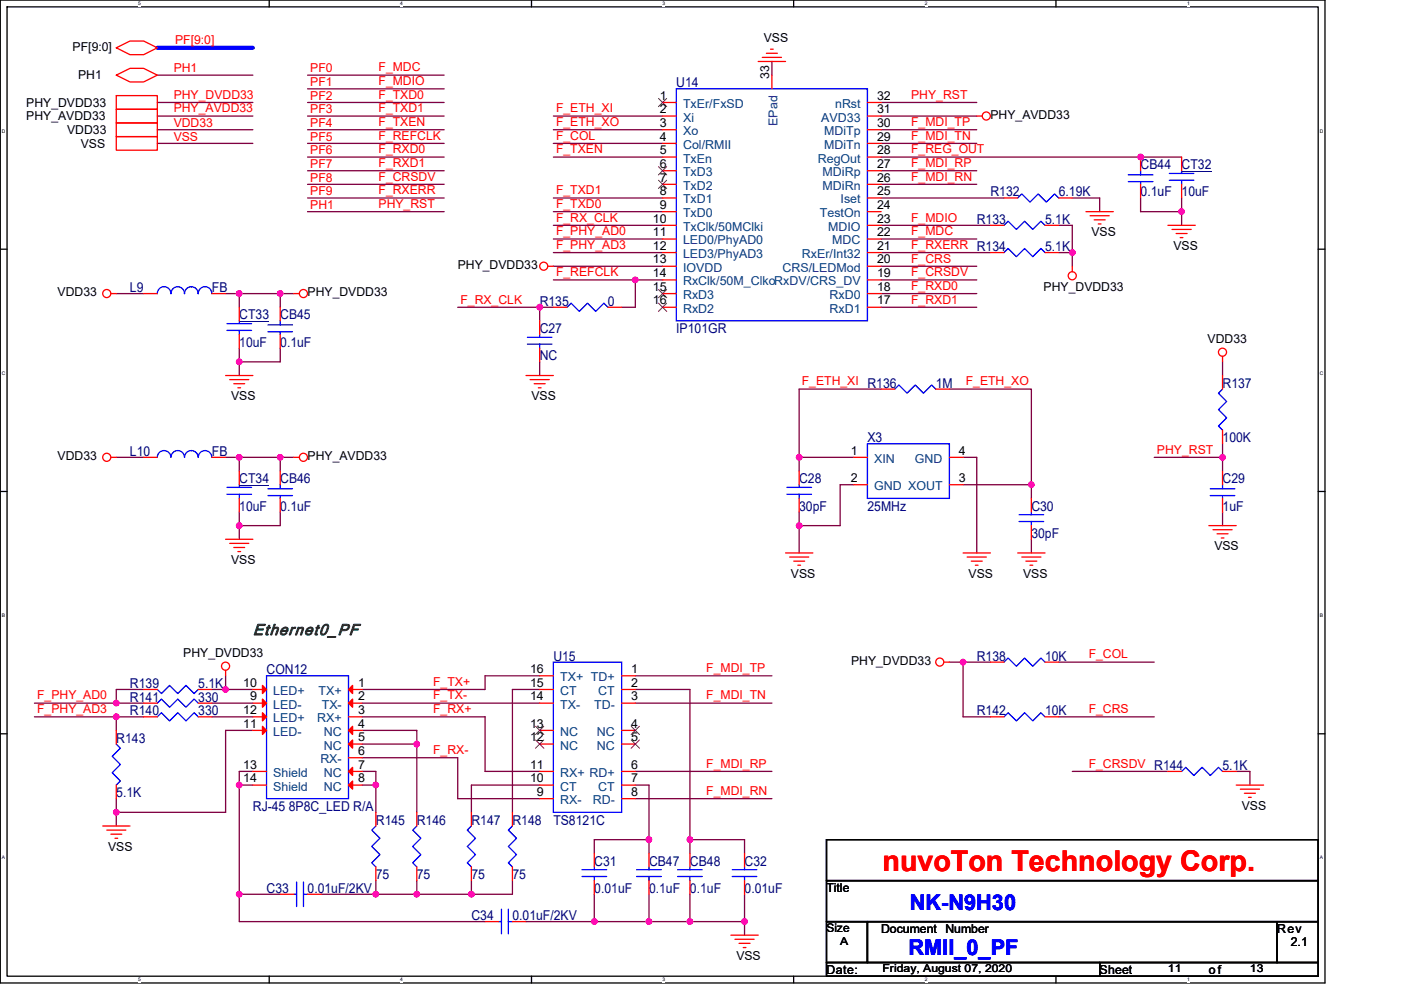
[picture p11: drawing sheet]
<svg xmlns="http://www.w3.org/2000/svg" width="297mm" height="210mm" viewBox="0 0 297 210" stroke-linecap="round" stroke-linejoin="round" font-family="sans-serif">
<path d="M.1 0h280.8v208.5h-280.8zM1.5 1.5h278v205.6h-278z" fill="none" stroke="#000" stroke-width=".28"/>
<g fill="#fff">
<path d="M29.3 .2h.6v1.1h-.6z"/>
<path d="M29.3 207.2h.6v1.2h-.6z"/>
</g>
<path d="M57.1 0v1.5M57.1 207.1v1.4" fill="none" stroke="#000" stroke-width=".28"/>
<g fill="#fff">
<path d="M84.9 .2h.5v1.1h-.5z"/>
<path d="M84.9 207.2h.5v1.2h-.5z"/>
</g>
<path d="M112.7 0v1.5M112.7 207.1v1.4" fill="none" stroke="#000" stroke-width=".28"/>
<g fill="#fff">
<path d="M140.5 .2h.6v1.1h-.6z"/>
<path d="M140.5 207.2h.6v1.2h-.6z"/>
</g>
<path d="M168.3 0v1.5M168.3 207.1v1.4" fill="none" stroke="#000" stroke-width=".28"/>
<g fill="#fff">
<path d="M196.1 .2h.5v1.1h-.5z"/>
<path d="M196.1 207.2h.5v1.2h-.5z"/>
</g>
<path d="M223.9 0v1.5M223.9 207.1v1.4" fill="none" stroke="#000" stroke-width=".28"/>
<g fill="#fff">
<path d="M251.7 .2h.5v1.1h-.5z"/>
<path d="M251.7 207.2h.5v1.2h-.5z"/>
<path d="M.4 27.2h.8v1.1h-.8z"/>
<path d="M279.8 27.2h.8v1.1h-.8z"/>
<path d="M.4 78.5h.8v1.2h-.8z"/>
<path d="M279.8 78.5h.8v1.2h-.8z"/>
</g>
<path d="M.1 52.9h1.4M279.5 52.9h1.4" fill="none" stroke="#000" stroke-width=".28"/>
<g fill="#fff">
<path d="M.4 129.9h.7v1.2h-.7z"/>
<path d="M279.8 129.9h.7v1.2h-.7z"/>
</g>
<path d="M.1 104.2h1.4M279.5 104.2h1.4" fill="none" stroke="#000" stroke-width=".28"/>
<g fill="#fff">
<path d="M.4 181.3h.7v1.2h-.7z"/>
<path d="M279.8 181.3h.7v1.2h-.7z"/>
</g>
<path d="M.1 155.6h1.4M279.5 155.6h1.4M175.2 178.1h104.3v8.7h-104.3zM175.2 186.8h104.3v8.7h-104.3zM175.2 195.5h8.7v8.7h-8.7zM183.9 195.5h86.9v8.7h-86.9zM270.8 195.5h8.7v8.7h-8.7zM175.2 204.2h57.9v2.9h-57.9zM233.1 204.2h46.4v2.9h-46.4z" fill="none" stroke="#000" stroke-width=".28"/>
<g fill="none" stroke="#800040" stroke-width=".28">
<path d="M33.4 15.9h20.2M65.2 18.8h29M65.2 15.9h29M163.7 13v2.9M33.4 21.7h20.2M33.4 24.6h20.2M33.4 27.5h20.2M33.4 30.4h20.2M65.2 36.2h29M65.2 27.5h29M65.2 21.7h29M65.2 24.6h29"/>
<path d="M65.2 30.4h29M65.2 33.3h29M65.2 39.1h29M117.3 30.4h23.2M117.3 33.3h23.2M117.3 24.6h23.2M117.3 27.5h23.2M186.8 33.3h63.7M186.8 21.7h20.3M186.8 27.5h20.3M186.8 30.4h20.3M186.8 39.1h20.3"/>
<path d="M186.8 36.2h20.3M186.8 24.6h20.3M65.2 42h29M65.2 44.9h29M117.3 44.9h23.2M117.3 42h23.2M117.3 50.7h23.2M117.3 53.6h23.2M117.3 56.5h23.2M117.3 47.8h23.2M117.3 59.4h17.4M134.7 59.4h5.8"/>
<path d="M134.7 59.4v5.8h-2.9M186.8 50.7h20.3M186.8 53.6h23.2M186.8 47.8h23.2M186.8 56.5h20.3M186.8 59.4h20.3M186.8 42h26.1M224.5 47.8h2.8v5.8M224.5 53.6h2.8M227.3 53.6v2.9M227.3 42h5.8v2.9M241.8 42v2.9h8.7"/>
<path d="M250.5 44.9v2.9M250.5 42v2.9M24.7 62.3h5.8M47.8 62.3h2.9M50.7 62.3h8.7M50.7 76.8v2.9M50.7 62.3v2.9M50.7 73.9v2.9M59.4 73.9v2.9h-8.7M59.4 62.3v2.9M59.4 62.3h2.9M97 65.2h17.4"/>
<path d="M114.4 76.8v2.9M114.4 65.2v2.9M114.4 65.2h2.9M186.8 62.3h20.3M186.8 65.2h20.3M259.2 76.8v2.9M24.7 97h5.8M47.8 97h2.9M50.7 97h8.7v2.9M50.7 97v2.9M59.4 97h2.9M169.4 97v2.9"/>
<path d="M169.4 97h11.6M186.8 82.5h-17.4v14.5M201.3 82.5h17.4v20.3M204.2 97h2.9v20.3M244.7 97h14.5v2.9M259.2 94.1v2.9M50.7 111.5v2.9M50.7 108.6v2.9M59.4 108.6v2.9h-8.7M169.4 111.5v5.8M169.4 108.6v2.9M181 102.8h-2.9v8.7h-8.7"/>
<path d="M204.2 102.8h14.5M218.7 114.4v2.9M218.7 102.8v2.9M259.2 108.6v2.9M7.3 152h17.4M7.3 149.1h17.4M24.7 149.1h5.8M24.7 152v2.9M24.7 152h5.8M30.5 146.2h-5.8v2.9M44.9 146.2h2.9M44.9 149.1h8.7"/>
<path d="M44.9 152h8.7M47.8 143.3v2.9M47.8 146.2h5.8M53.6 154.9h-5.8v17.4h-23.1M76.8 149.1h37.6M76.8 154.9h11.6v2.9M76.8 157.8h11.6M76.8 152h26v11.6h11.6M88.4 157.8v14.5M114.4 146.2h-5.8v26.1M114.4 143.3h-11.6v2.9h-26M134.7 146.2h11.6v31.9"/>
<path d="M134.7 143.3h29M134.7 149.1h29M201.3 140.4h2.9M204.2 140.4v11.6h5.8M204.2 140.4h5.8M224.5 152h20.2M224.5 140.4h20.2M24.7 169.4v2.9M24.7 172.3v2.9M50.7 166.5h2.9M50.7 166.5v23.2M53.6 163.6h-2.9v2.9"/>
<path d="M76.8 160.7h20.2v8.7h17.4M76.8 166.5h2.9M76.8 163.6h2.9v2.9M79.7 166.5v5.8M114.4 166.5h-14.5v5.8M134.7 166.5h2.9v11.6M134.7 169.4h29M134.7 163.6h29M137.6 178.1v2.9M137.6 178.1h-11.6v2.9M146.3 178.1v2.9M146.3 178.1h11.6v2.9"/>
<path d="M227.3 163.6h20.3M262.1 163.6h2.9v2.9M59.4 189.7h-8.7v5.8h52.1M68.1 189.7h11.6M79.7 186.8v2.9M79.7 189.7h8.7M88.4 189.7h11.5M88.4 186.8v2.9M99.9 186.8v2.9M108.6 186.8v2.9h-8.7M111.5 195.5h14.5M126 189.7v5.8"/>
<path d="M126 195.5h11.6M137.6 189.7v5.8M137.6 195.5h8.7M146.3 189.7v5.8M146.3 195.5h11.6M157.9 195.5v2.9M157.9 189.7v5.8"/>
</g>
<g fill="#f0f" stroke="#f0f" stroke-width=".28">
<circle cx="126" cy="195.5" r=".57"/>
<circle cx="146.3" cy="178.1" r=".57"/>
<circle cx="157.9" cy="195.5" r=".57"/>
<circle cx="146.3" cy="195.5" r=".57"/>
<circle cx="137.6" cy="195.5" r=".57"/>
<circle cx="79.7" cy="166.5" r=".57"/>
<circle cx="241.8" cy="33.3" r=".57"/>
<circle cx="88.3" cy="157.8" r=".57"/>
<circle cx="204.2" cy="140.4" r=".57"/>
<circle cx="169.4" cy="97" r=".57"/>
<circle cx="134.7" cy="59.4" r=".57"/>
<circle cx="250.5" cy="44.9" r=".57"/>
<circle cx="227.3" cy="53.6" r=".57"/>
<circle cx="169.4" cy="111.5" r=".57"/>
<circle cx="47.8" cy="146.2" r=".57"/>
<circle cx="24.7" cy="149.1" r=".57"/>
<circle cx="50.7" cy="166.5" r=".57"/>
<circle cx="50.7" cy="189.7" r=".57"/>
<circle cx="79.7" cy="189.7" r=".57"/>
<circle cx="24.7" cy="152" r=".57"/>
<circle cx="88.4" cy="189.7" r=".57"/>
<circle cx="99.9" cy="189.7" r=".57"/>
<circle cx="137.6" cy="178.1" r=".57"/>
<circle cx="24.7" cy="172.3" r=".57"/>
<circle cx="114.4" cy="65.1" r=".57"/>
<circle cx="218.7" cy="102.8" r=".57"/>
<circle cx="50.7" cy="76.7" r=".57"/>
<circle cx="50.7" cy="97" r=".57"/>
<circle cx="59.4" cy="97" r=".57"/>
<circle cx="59.4" cy="62.2" r=".57"/>
<circle cx="50.7" cy="62.2" r=".57"/>
<circle cx="50.7" cy="111.5" r=".57"/>
<circle cx="259.2" cy="97" r=".57"/>
</g>
<path d="M33.4 10.1h20.2" fill="none" stroke="#00f" stroke-width=".87"/>
<g fill="none" stroke="#f00" stroke-width=".28">
<path d="M24.7 15.9l2.9-1.4h2.9l2.9 1.4-2.9 1.5h-2.9zM24.7 10.1l2.9-1.4h2.9l2.9 1.4-2.9 1.5h-2.9zM160.8 13h5.8M161.6 12.2h4.1M162.5 11.3h2.3M163.4 10.4h.5M163.7 15.9v2.9M24.7 20.3h8.7v2.9h-8.7zM24.7 23.2h8.7v2.9h-8.7zM24.7 26.1h8.7v2.9h-8.7zM24.7 29h8.7v2.9h-8.7zM140.5 21.7h2.9"/>
<path d="M140.5 24.6h2.9M140.5 27.5h2.9M140.5 30.4h2.9M140.5 33.3h2.9M140.5 36.2h2.9M140.5 39.1h2.9M183.9 21.7h2.9M183.9 24.6h2.9M183.9 27.5h2.9M183.9 30.4h2.9M183.9 33.3h2.9M183.9 36.2h2.9"/>
<path d="M183.9 39.1h2.9M207.1 24.6h1.2M241.8 39.1v2.9M241.8 33.3v2.9M250.5 33.3v2.9M250.5 39.1v2.9M116.2 56.5h1.1M140.5 42h2.9M140.5 44.9h2.9M140.5 47.8h2.9M140.5 50.7h2.9M140.5 53.6h2.9"/>
<path d="M140.5 56.5h2.9M140.5 59.4h2.9M183.9 44.9h2.9M183.9 47.8h2.9M183.9 50.7h2.9M183.9 53.6h2.9M183.9 56.5h2.9M183.9 59.4h2.9M183.9 42h2.9M210 53.6h2.9M210 47.8h2.9M212.9 42h2.9"/>
<path d="M221.6 53.6h2.9M221.6 47.8h2.9M224.5 42h2.8M227.3 56.5v1.1M230.2 44.9h5.8M231.1 45.8h4.1M232 46.6h2.3M232.9 47.5h.5M247.6 47.8h5.8M248.5 48.7h4.1M249.4 49.5h2.3M250.2 50.4h.6"/>
<path d="M23.5 62.3h1.2M30.5 62.3h2.9M44.9 62.3h2.9M47.8 79.7h5.8M50.7 65.2v2.9M50.7 71v2.9M59.4 71v2.9M59.4 65.2v2.9M62.3 62.3h1.2M111.5 79.7h5.8M114.4 68.1v2.9M114.4 73.9v2.9"/>
<path d="M117.3 65.2h2.9M128.9 65.2h2.9M140.5 62.3h2.9M140.5 65.2h2.9M183.9 62.3h2.9M183.9 65.2h2.9M259.2 75.6v1.2M259.2 79.7v2.8M23.5 97h1.2M30.5 97h2.9M44.9 97h2.9M48.7 80.5h4"/>
<path d="M49.6 81.4h2.3M50.4 82.3h.6M50.7 99.9v2.9M59.4 99.9v2.9M62.3 97h1.2M112.4 80.5h4.1M113.3 81.4h2.3M114.1 82.3h.6M169.4 99.9v2.9M181 97h2.9M186.8 82.5h2.9M198.4 82.5h2.9"/>
<path d="M201.3 97h2.9M259.2 99.9v2.9M259.2 91.2v2.9M47.8 114.4h5.8M48.7 115.3h4M49.6 116.1h2.3M50.4 117h.6M50.7 105.7v2.9M59.4 105.7v2.9M166.6 117.3h5.7M167.4 118.2h4.1M168.3 119h2.3"/>
<path d="M169.2 119.9h.5M169.4 105.7v2.9M181 102.8h2.9M201.3 102.8h2.9M204.2 117.3h5.8M205.1 118.2h4M205.9 119h2.4M206.8 119.9h.6M215.8 117.3h5.8M216.6 118.2h4.1M217.5 119h2.3M218.4 119.9h.6"/>
<path d="M218.7 105.7v2.9M218.7 111.5v2.9M256.3 111.5h5.8M257.2 112.4h4M258 113.2h2.4M258.9 114.1h.6M259.2 105.7v2.9M24.7 154.9v2.9M30.5 149.1h2.9M30.5 146.2h2.9M30.5 152h2.9M42 149.1h2.9"/>
<path d="M42 146.2h2.9M42 152h2.9M47.8 142.2v1.1M53.6 149.1h2.9M53.6 146.2h2.9M53.6 154.9h2.9M53.6 152h2.9M73.9 146.2h2.9M73.9 149.1h2.9M73.9 152h2.9M73.9 154.9h2.9M73.9 157.8h2.9"/>
<path d="M114.4 143.3h2.9M114.4 149.1h2.9M114.4 154.9h2.9M114.4 157.8h2.9M114.4 146.2h2.9M131.8 149.1h2.9M131.8 143.3h2.9M131.8 157.8h2.9M131.8 146.2h2.9M131.8 154.9h2.9M200.1 140.4h1.2M210 152h2.9"/>
<path d="M210 140.4h2.9M221.6 152h2.9M221.6 140.4h2.9M21.8 175.2h5.8M22.6 176.1h4.1M23.5 176.9h2.3M24.4 177.8h.6M24.7 166.5v2.9M53.6 163.6h2.9M53.6 166.5h2.9M73.9 160.7h2.9M73.9 163.6h2.9"/>
<path d="M73.9 166.5h2.9M79.7 172.3v2.9M88.4 172.3v2.9M99.9 172.3v2.9M108.6 172.3v2.9M114.4 169.4h2.9M114.4 163.6h2.9M114.4 166.5h2.9M131.8 163.6h2.9M131.8 169.4h2.9M131.8 166.5h2.9M247.6 163.6h2.9"/>
<path d="M259.2 163.6h2.9M262.1 166.5h5.8M263 167.4h4M263.8 168.3h2.4M264.7 169.1h.6M59.4 189.7h2.9M65.2 189.7h2.9M79.7 183.9v2.9M88.4 183.9v2.9M99.9 183.9v2.9M102.8 195.5h2.9M108.6 195.5h2.9"/>
<path d="M108.6 183.9v2.9M126 181v2.9M126 186.8v2.9M137.6 181v2.9M137.6 186.8v2.9M146.3 181v2.9M146.3 186.8v2.9M155 198.4h5.8M155.8 199.2h4.1M157.9 181v2.9M157.9 186.8v2.9M156.7 200.1h2.3"/>
<path d="M157.6 201h.6"/>
<circle cx="209.1" cy="24.6" r=".86"/>
<circle cx="115.3" cy="56.5" r=".86"/>
<circle cx="227.3" cy="58.5" r=".86"/>
<circle cx="22.6" cy="62.3" r=".86"/>
<circle cx="64.3" cy="62.3" r=".86"/>
<circle cx="259.2" cy="74.7" r=".86"/>
<circle cx="22.6" cy="97" r=".86"/>
<circle cx="64.3" cy="97" r=".86"/>
<circle cx="47.8" cy="141.3" r=".86"/>
<circle cx="199.2" cy="140.4" r=".86"/>
</g>
<g fill="none" stroke="#00f" stroke-width=".28">
<path d="M143.4 18.8h40.5v49.3h-40.5zM239.2 37.1h5.3M239.2 38.5h5.3M241.8 38.5v.6M241.8 36.2v.9M247.9 38.2h5.2M247.9 36.8h5.2M250.5 36.2v.6M250.5 38.2v.9M212.9 53.6l.8-.9 1.8 1.7 1.7-1.7 1.8 1.7 1.7-1.7 .9 .9M212.9 47.8l.8-.9 1.8 1.8 1.7-1.8 1.8 1.8 1.7-1.8 .9 .9M215.8 42l.8-.9 1.8 1.8 1.7-1.8 1.7 1.8 1.8-1.8 .9 .9"/>
<path d="M33.4 62.3a1.42 1.42 0 0 1 1.4-1.5 1.44 1.44 0 0 1 1.4 1.5h.1a1.43 1.43 0 0 1 1.4-1.5 1.43 1.43 0 0 1 1.4 1.5 1.43 1.43 0 0 1 1.5-1.5 1.44 1.44 0 0 1 1.4 1.5 1.43 1.43 0 0 1 1.5-1.5 1.44 1.44 0 0 1 1.4 1.5M48.1 70.1h5.2M48.1 68.6h5.2M50.7 68.1v.5M50.7 70.1v.9M56.8 68.9h5.2M56.8 70.4h5.2M59.4 70.4v.6M59.4 68.1v.8M111.8 73h5.2M111.8 71.5h5.2M114.4 71v.5"/>
<path d="M114.4 73v.9M120.2 65.2l.9-.9 1.7 1.7 1.8-1.7 1.7 1.7 1.7-1.7 .9 .9M44.9 97a1.45 1.45 0 0 0-1.4-1.4 1.46 1.46 0 0 0-1.5 1.4 1.45 1.45 0 0 0-1.4-1.4 1.46 1.46 0 0 0-1.5 1.4 1.44 1.44 0 0 0-1.4-1.4 1.44 1.44 0 0 0-1.5 1.4 1.45 1.45 0 0 0-1.4-1.4 1.42 1.42 0 0 0-1.4 1.4M183.9 94.1h17.4v11.6h-17.4zM189.7 82.5l.9-.8 1.7 1.7 1.8-1.7 1.7 1.7 1.7-1.7 .9 .8M259.2 82.5l-.9 .9 1.8 1.8-1.8 1.7 1.8 1.7-1.8 1.8 .9 .8M48.1 104.8h5.2M48.1 103.4h5.2M50.7 102.8v.6M50.7 104.8v.9M56.8 103.7h5.2M56.8 105.1h5.2"/>
<path d="M59.4 105.1v.6M59.4 102.8v.9M166.8 104.8h5.3M166.8 103.4h5.3M169.4 102.8v.6M169.4 104.8v.9M216.1 110.6h5.2M216.1 109.2h5.2M218.7 108.6v.6M218.7 110.6v.9M256.6 103.7h5.2M256.6 105.1h5.2"/>
<path d="M259.2 105.1v.6M259.2 102.8v.9M24.7 157.8l.8 .9-1.7 1.7 1.7 1.8-1.7 1.7 1.7 1.8-.8 .8M33.4 146.2l.8 .9 1.8-1.7 1.7 1.7 1.7-1.7 1.8 1.7 .8-.9M33.4 149.1l.8-.8 1.8 1.7 1.7-1.7 1.7 1.7 1.8-1.7 .8 .8M33.4 152l.8-.8 1.8 1.7 1.7-1.7 1.7 1.7 1.8-1.7 .8 .8M56.5 143.3h17.4v26.1h-17.4zM117.3 140.4h14.5v31.9h-14.5zM212.9 152l.8-.8 1.8 1.7 1.7-1.7 1.8 1.7 1.7-1.7 .9 .8M212.9 140.4l.8-.8 1.8 1.7 1.7-1.7 1.8 1.7 1.7-1.7 .9 .8M79.7 175.2l-.9 .9 1.8 1.7-1.8 1.7 1.8 1.8-1.8 1.7 .9 .9M88.4 175.2l-.9 .9 1.7 1.7-1.7 1.7 1.7 1.8-1.7 1.7 .9 .9"/>
<path d="M99.9 175.2l-.8 .9 1.7 1.7-1.7 1.7 1.7 1.8-1.7 1.7 .8 .9M108.6 175.2l-.8 .9 1.7 1.7-1.7 1.7 1.7 1.8-1.7 1.7 .8 .9M250.5 163.6l.9-.8 1.7 1.7 1.8-1.7 1.7 1.7 1.7-1.7 .9 .8M62.3 189.7h.6M62.9 187.1v5.2M64.3 187.1v5.2M64.3 189.7h.9M105.7 195.5h.6M106.3 192.8v5.3M107.8 195.5h.8M107.8 192.8v5.3M123.4 185.9h5.2"/>
<path d="M123.4 184.5h5.2M126 183.9v.6M126 185.9v.9M135 185.9h5.2M135 184.5h5.2M137.6 183.9v.6M137.6 185.9v.9M143.7 185.9h5.2M143.7 184.5h5.2M146.3 183.9v.6M146.3 185.9v.9M155.3 185.9h5.2"/>
<path d="M155.3 184.5h5.2M157.9 183.9v.6M157.9 185.9v.9"/>
</g>
<g fill="#f00" stroke="#f00" stroke-width=".28">
<path d="M73.9 146.2l.9-.8v1.7z"/>
<path d="M73.9 149.1l.9-.8v1.7z"/>
<path d="M74.8 154.1v1.7l-.9-.9z"/>
<path d="M73.9 157.8l.9-.8v1.7z"/>
<path d="M73.9 163.6l.9-.8v1.7z"/>
<path d="M74.8 165.7v1.7l-.9-.9z"/>
<path d="M55.6 148.3l.9 .8-.9 .9z"/>
<path d="M55.6 145.4l.9 .8-.9 .9z"/>
<path d="M55.6 154.1l.9 .8-.9 .9z"/>
<path d="M55.6 151.2l.9 .8-.9 .9z"/>
</g>
<path d="M250.5 36.3h6.4M50.7 68.2h6.4M50.7 102.9h6.4" fill="none" stroke="#000080" stroke-width=".21"/>
<g fill="none" stroke="#804000" stroke-width=".21">
<path d="M139.6 20.9l1.8 1.7M139.6 35.3l1.8 1.8M139.6 38.2l1.8 1.8M141.3 20.9l-1.7 1.7M141.3 35.3l-1.7 1.8M141.3 38.2l-1.7 1.8M139.6 61.4l1.8 1.8M139.6 64.3l1.8 1.8M141.3 61.4l-1.7 1.8M141.3 64.3l-1.7 1.8M113.6 154.1l1.7 1.7M113.6 157l1.7 1.7"/>
<path d="M115.3 154.1l-1.8 1.7M115.3 157l-1.8 1.7M133.8 157l1.8 1.7M133.8 154.1l1.8 1.7M135.6 157l-1.8 1.7M135.6 154.1l-1.8 1.7"/>
</g>
<text font-size="6.1" fill="#f00" x="187.1" y="184.8">nuvoTon Technology Corp.</text>
<g font-size="4.6" fill="#00f">
<text x="192.9" y="193.1">NK-N9H30</text>
<text x="192.6" y="202.6">RMII_0_PF</text>
</g>
<text font-size="3.4" fill="#008000" x="53.6" y="134.7">Ethernet0_PF</text>
<g font-size="2.9" fill="#000080">
<text x="143.4" y="18.5">U14</text>
<text x="241.8" y="35.9">CB44</text>
<text x="250.5" y="35.9">CT32</text>
<text x="210" y="41.7">R132</text>
<text x="224.5" y="41.7">6.19K</text>
<text x="241.8" y="41.7">0.1uF</text>
<text x="250.5" y="41.7">10uF</text>
<text x="207.1" y="47.5">R133</text>
<text x="221.6" y="47.5">5.1K</text>
<text x="221.6" y="53.3">5.1K</text>
<text x="27.6" y="62">L9</text>
<text x="44.9" y="62">FB</text>
<text x="114.4" y="64.9">R135</text>
<text x="128.9" y="64.9">0</text>
<text x="50.7" y="67.8">CT33</text>
<text x="59.4" y="67.8">CB45</text>
<text x="114.4" y="70.6">C27</text>
<text x="143.4" y="70.6">IP101GR</text>
<text x="50.7" y="73.5">10uF</text>
<text x="59.4" y="73.5">0.1uF</text>
<text x="114.4" y="76.4">NC</text>
<text x="198.4" y="82.2">1M</text>
<text x="259.2" y="82.2">R137</text>
<text x="183.9" y="93.8">X3</text>
<text x="259.2" y="93.8">100K</text>
<text x="27.6" y="96.7">L10</text>
<text x="44.9" y="96.7">FB</text>
<text x="50.7" y="102.5">CT34</text>
<text x="59.4" y="102.5">CB46</text>
<text x="169.4" y="102.5">C28</text>
<text x="259.2" y="102.5">C29</text>
<text x="50.7" y="108.3">10uF</text>
<text x="59.4" y="108.3">0.1uF</text>
<text x="169.4" y="108.3">30pF</text>
<text x="183.9" y="108.3">25MHz</text>
<text x="218.7" y="108.3">C30</text>
<text x="259.2" y="108.3">1uF</text>
<text x="218.7" y="114.1">30pF</text>
<text x="56.5" y="143">CON12</text>
<text x="117.3" y="140.1">U15</text>
<text x="207.1" y="140.1">R138</text>
<text x="221.6" y="140.1">10K</text>
<text x="27.6" y="148.8">R141</text>
<text x="27.6" y="145.9">R139</text>
<text x="42" y="148.8">330</text>
<text x="42" y="145.9">5.1K</text>
<text x="27.6" y="151.7">R140</text>
<text x="42" y="151.7">330</text>
<text x="207.1" y="151.7">R142</text>
<text x="221.6" y="151.7">10K</text>
<text x="24.7" y="157.5">R143</text>
<text x="259.2" y="163.3">5.1K</text>
<text x="24.7" y="169.1">5.1K</text>
<text x="53.6" y="172">RJ-45 8P8C_LED R/A</text>
<text x="79.7" y="174.9">R145</text>
<text x="88.4" y="174.9">R146</text>
<text x="99.9" y="174.9">R147</text>
<text x="108.6" y="174.9">R148</text>
<text x="117.3" y="174.9">TS8121C</text>
<text x="126" y="183.6">C31</text>
<text x="137.6" y="183.6">CB47</text>
<text x="146.3" y="183.6">CB48</text>
<text x="157.9" y="183.6">C32</text>
<text x="56.5" y="189.4">C33</text>
<text x="65.2" y="189.4">0.01uF/2KV</text>
<text x="79.7" y="186.5">75</text>
<text x="88.4" y="186.5">75</text>
<text x="99.9" y="186.5">75</text>
<text x="108.6" y="186.5">75</text>
<text x="126" y="189.4">0.01uF</text>
<text x="137.6" y="189.4">0.1uF</text>
<text x="146.3" y="189.4">0.1uF</text>
<text x="157.9" y="189.4">0.01uF</text>
<text x="99.9" y="195.2">C34</text>
<text x="108.6" y="195.2">0.01uF/2KV</text>
</g>
<g font-size="2.6">
<text x="15.4" y="10.7">PF[9:0]</text>
<text x="161.9" y="9">VSS</text>
<text x="16.5" y="16.8">PH1</text>
<text x="163.1" y="16.8" transform="rotate(-90 163.1 16.8)">33</text>
<text x="5.6" y="22.6">PHY_DVDD33</text>
<text x="139.9" y="21.1">1</text>
<text x="185.9" y="21.1">32</text>
<text x="5.6" y="25.5">PHY_AVDD33</text>
<text x="14.2" y="28.4">VDD33</text>
<text x="139.9" y="24">2</text>
<text x="139.9" y="26.9">3</text>
<text x="139.9" y="29.8">4</text>
<text x="185.9" y="26.9">30</text>
<text x="185.9" y="29.8">29</text>
<text x="185.9" y="24">31</text>
<text x="210" y="25.2">PHY_AVDD33</text>
<text x="17.1" y="31.3">VSS</text>
<text x="139.9" y="32.7">5</text>
<text x="139.9" y="35.6">6</text>
<text x="185.9" y="32.7">28</text>
<text x="185.9" y="35.6">27</text>
<text x="139.9" y="38.5">7</text>
<text x="139.9" y="41.4">8</text>
<text x="185.9" y="38.5">26</text>
<text x="185.9" y="41.4">25</text>
<text x="138.4" y="47.2">10</text>
<text x="139.9" y="44.3">9</text>
<text x="185.9" y="44.3">24</text>
<text x="185.9" y="47.2">23</text>
<text x="138.4" y="50.1">11</text>
<text x="138.4" y="53">12</text>
<text x="185.9" y="50.1">22</text>
<text x="185.9" y="53">21</text>
<text x="231.4" y="50.1">VSS</text>
<text x="248.8" y="53">VSS</text>
<text x="97" y="57.1">PHY_DVDD33</text>
<text x="138.4" y="55.9">13</text>
<text x="138.4" y="58.8">14</text>
<text x="185.9" y="58.8">19</text>
<text x="185.9" y="55.9">20</text>
<text x="12.2" y="62.9">VDD33</text>
<text x="65.2" y="62.9">PHY_DVDD33</text>
<text x="138.4" y="61.7">15</text>
<text x="138.4" y="64.6">16</text>
<text x="185.9" y="61.7">18</text>
<text x="185.9" y="64.6">17</text>
<text x="221.3" y="61.7">PHY_DVDD33</text>
<text x="256" y="72.7">VDD33</text>
<text x="49" y="84.9">VSS</text>
<text x="112.7" y="84.9">VSS</text>
<text x="12.2" y="97.6">VDD33</text>
<text x="65.2" y="97.6">PHY_AVDD33</text>
<text x="180.4" y="96.4">1</text>
<text x="203.3" y="96.4">4</text>
<text x="180.4" y="102.2">2</text>
<text x="203.3" y="102.2">3</text>
<text x="49" y="119.6">VSS</text>
<text x="257.5" y="116.7">VSS</text>
<text x="167.7" y="122.5">VSS</text>
<text x="205.4" y="122.5">VSS</text>
<text x="216.9" y="122.5">VSS</text>
<text x="38.9" y="139.3">PHY_DVDD33</text>
<text x="112.4" y="142.7">16</text>
<text x="133.8" y="142.7">1</text>
<text x="180.4" y="141">PHY_DVDD33</text>
<text x="51.6" y="145.6">10</text>
<text x="53" y="148.5">9</text>
<text x="75.9" y="145.6">1</text>
<text x="75.9" y="148.5">2</text>
<text x="112.4" y="148.5">14</text>
<text x="112.4" y="145.6">15</text>
<text x="133.8" y="145.6">2</text>
<text x="133.8" y="148.5">3</text>
<text x="51.6" y="154.3">11</text>
<text x="51.6" y="151.4">12</text>
<text x="75.9" y="154.3">4</text>
<text x="75.9" y="151.4">3</text>
<text x="112.4" y="154.3">13</text>
<text x="133.8" y="154.3">4</text>
<text x="75.9" y="157.2">5</text>
<text x="75.9" y="160.1">6</text>
<text x="112.4" y="157.2">12</text>
<text x="133.8" y="157.2">5</text>
<text x="51.6" y="163">13</text>
<text x="51.6" y="165.9">14</text>
<text x="75.9" y="163">7</text>
<text x="75.9" y="165.9">8</text>
<text x="112.4" y="163">11</text>
<text x="112.4" y="165.9">10</text>
<text x="133.8" y="165.9">7</text>
<text x="133.8" y="163">6</text>
<text x="113.8" y="168.8">9</text>
<text x="133.8" y="168.8">8</text>
<text x="263.3" y="171.7">VSS</text>
<text x="22.9" y="180.4">VSS</text>
<text x="175.2" y="189.1">Title</text>
<text x="186.8" y="197.8">Document Number</text>
<text x="270.8" y="197.8">Rev</text>
<text x="156.1" y="203.6">VSS</text>
<text x="273.7" y="200.7">2.1</text>
<text x="175.2" y="206.5">Date:</text>
<text x="233.1" y="206.5">Sheet</text>
<text x="256.3" y="206.5">of</text>
</g>
<g font-size="2.6" fill="#f00">
<text x="37.1" y="9.3">PF[9:0]</text>
<text x="36.8" y="15.4">PH1</text>
<text x="65.8" y="15.4">PF0</text>
<text x="80.3" y="15.2">F_MDC</text>
<text x="36.8" y="21">PHY_DVDD33</text>
<text x="36.8" y="23.8">PHY_AVDD33</text>
<text x="65.8" y="18.3">PF1</text>
<text x="65.8" y="21.2">PF2</text>
<text x="80.3" y="18.1">F_MDIO</text>
<text x="80.3" y="21">F_TXD0</text>
<text x="80.3" y="23.8">F_TXD1</text>
<text x="117.9" y="23.8">F_ETH_XI</text>
<text x="193.2" y="21">PHY_RST</text>
<text x="36.8" y="26.9">VDD33</text>
<text x="36.8" y="29.8">VSS</text>
<text x="65.8" y="26.9">PF4</text>
<text x="65.8" y="24">PF3</text>
<text x="65.8" y="29.8">PF5</text>
<text x="80.3" y="26.7">F_TXEN</text>
<text x="80.3" y="29.6">F_REFCLK</text>
<text x="117.9" y="29.6">F_COL</text>
<text x="117.9" y="26.7">F_ETH_XO</text>
<text x="193.2" y="26.7">F_MDI_TP</text>
<text x="193.2" y="29.6">F_MDI_TN</text>
<text x="65.8" y="32.7">PF6</text>
<text x="65.8" y="35.6">PF7</text>
<text x="80.3" y="32.5">F_RXD0</text>
<text x="80.3" y="35.4">F_RXD1</text>
<text x="117.9" y="32.5">F_TXEN</text>
<text x="193.2" y="32.5">F_REG_OUT</text>
<text x="193.2" y="35.4">F_MDI_RP</text>
<text x="65.8" y="41.4">PF9</text>
<text x="65.8" y="38.5">PF8</text>
<text x="80.3" y="41.2">F_RXERR</text>
<text x="80.3" y="38.3">F_CRSDV</text>
<text x="117.9" y="41.2">F_TXD1</text>
<text x="193.2" y="38.3">F_MDI_RN</text>
<text x="65.8" y="44.3">PH1</text>
<text x="80.3" y="44.1">PHY_RST</text>
<text x="117.9" y="44.1">F_TXD0</text>
<text x="117.9" y="47">F_RX_CLK</text>
<text x="193.2" y="47">F_MDIO</text>
<text x="117.9" y="49.9">F_PHY_AD0</text>
<text x="117.9" y="52.8">F_PHY_AD3</text>
<text x="193.2" y="49.9">F_MDC</text>
<text x="193.2" y="52.8">F_RXERR R134</text>
<text x="117.9" y="58.6">F_REFCLK</text>
<text x="193.2" y="55.7">F_CRS</text>
<text x="193.2" y="58.6">F_CRSDV</text>
<text x="97.6" y="64.4">F_RX_CLK</text>
<text x="193.2" y="61.5">F_RXD0</text>
<text x="193.2" y="64.4">F_RXD1</text>
<text x="170" y="81.7">F_ETH_XI R136</text>
<text x="204.8" y="81.7">F_ETH_XO</text>
<text x="245.3" y="96.2">PHY_RST</text>
<text x="149.8" y="142.6">F_MDI_TP</text>
<text x="230.8" y="139.7">F_COL</text>
<text x="7.9" y="148.4">F_PHY_AD0</text>
<text x="91.8" y="148.4">F_TX-</text>
<text x="91.8" y="145.5">F_TX+</text>
<text x="149.8" y="148.4">F_MDI_TN</text>
<text x="7.9" y="151.3">F_PHY_AD3</text>
<text x="91.8" y="151.3">F_RX+</text>
<text x="230.8" y="151.3">F_CRS</text>
<text x="91.8" y="159.9">F_RX-</text>
<text x="149.8" y="162.8">F_MDI_RP</text>
<text x="230.8" y="162.8">F_CRSDV R144</text>
<text x="149.8" y="168.6">F_MDI_RN</text>
</g>
<g font-size="2.6" fill="#004080">
<text x="144.8" y="22.9">TxEr/FxSD</text>
<text x="177.1" y="22.9">nRst</text>
<text x="144.8" y="25.8">Xi</text>
<text x="144.8" y="28.7">Xo</text>
<text x="164.9" y="26.7" transform="rotate(-90 164.9 26.7)">EPad</text>
<text x="174.1" y="25.8">AVD33</text>
<text x="174.7" y="28.7">MDiTp</text>
<text x="144.8" y="31.6">Col/RMII</text>
<text x="144.8" y="34.5">TxEn</text>
<text x="173.4" y="34.5">RegOut</text>
<text x="174.7" y="31.6">MDiTn</text>
<text x="144.8" y="37.4">TxD3</text>
<text x="144.8" y="40.3">TxD2</text>
<text x="174.4" y="37.4">MDiRp</text>
<text x="174.4" y="40.3">MDiRn</text>
<text x="144.8" y="43.2">TxD1</text>
<text x="144.8" y="46.1">TxD0</text>
<text x="173.8" y="46.1">TestOn</text>
<text x="178.2" y="43.2">Iset</text>
<text x="144.8" y="49">TxClk/50MClki</text>
<text x="144.8" y="51.9">LED0/PhyAD0</text>
<text x="175.6" y="49">MDIO</text>
<text x="176.5" y="51.9">MDC</text>
<text x="144.8" y="54.7">LED3/PhyAD3</text>
<text x="144.8" y="57.6">IOVDD</text>
<text x="165.9" y="57.6">CRS/LEDMod</text>
<text x="170" y="54.7">RxEr/Int32</text>
<text x="144.8" y="60.5">RxClk/50M_ClkoRxDV/CRS_DV</text>
<text x="144.8" y="63.4">RxD3</text>
<text x="175.9" y="63.4">RxD0</text>
<text x="144.8" y="66.3">RxD2</text>
<text x="175.9" y="66.3">RxD1</text>
<text x="185.4" y="98.2">XIN</text>
<text x="194" y="98.2">GND</text>
<text x="185.4" y="104">GND XOUT</text>
<text x="58" y="147.4">LED+</text>
<text x="67.5" y="147.4">TX+</text>
<text x="118.8" y="144.5">TX+ TD+</text>
<text x="118.8" y="147.4">CT</text>
<text x="126.8" y="147.4">CT</text>
<text x="58" y="150.3">LED-</text>
<text x="58" y="153.2">LED+</text>
<text x="67.2" y="153.2">RX+</text>
<text x="68.2" y="150.3">TX-</text>
<text x="118.8" y="150.3">TX-</text>
<text x="126" y="150.3">TD-</text>
<text x="58" y="156.1">LED-</text>
<text x="67.9" y="161.9">RX-</text>
<text x="68.6" y="156.1">NC</text>
<text x="68.6" y="159">NC</text>
<text x="118.8" y="156.1">NC</text>
<text x="118.8" y="159">NC</text>
<text x="126.6" y="159">NC</text>
<text x="126.6" y="156.1">NC</text>
<text x="58" y="164.8">Shield</text>
<text x="58" y="167.7">Shield</text>
<text x="68.6" y="164.8">NC</text>
<text x="68.6" y="167.7">NC</text>
<text x="118.8" y="164.8">RX+ RD+</text>
<text x="118.8" y="167.7">CT</text>
<text x="126.8" y="167.7">CT</text>
<text x="118.8" y="170.6">RX-</text>
<text x="125.7" y="170.6">RD-</text>
</g>
<text font-size="2.5" x="175.2" y="197.7">Size</text>
<g font-size="2.3">
<text x="178.1" y="200.4">A</text>
<text x="187.1" y="206.2">Friday, August 07, 2020</text>
<text x="247.6" y="206.2">11</text>
<text x="265" y="206.2">13</text>
</g>
<g font-size="1">
<text x="29.3" y="1.1">5</text>
<text x="84.9" y="1.1">4</text>
<text x="140.5" y="1.1">3</text>
<text x="196.1" y="1.1">2</text>
<text x="251.7" y="1.1">1</text>
<text x=".4" y="28.1">D</text>
<text x="279.8" y="28.1">D</text>
<text x=".4" y="79.5">C</text>
<text x="279.8" y="79.5">C</text>
<text x=".4" y="130.9">B</text>
<text x="279.8" y="130.9">B</text>
<text x=".4" y="182.3">A</text>
<text x="279.8" y="182.3">A</text>
<text x="29.3" y="208.2">5</text>
<text x="84.9" y="208.2">4</text>
<text x="140.5" y="208.2">3</text>
<text x="196.1" y="208.2">2</text>
<text x="251.7" y="208.2">1</text>
</g>
</svg>
